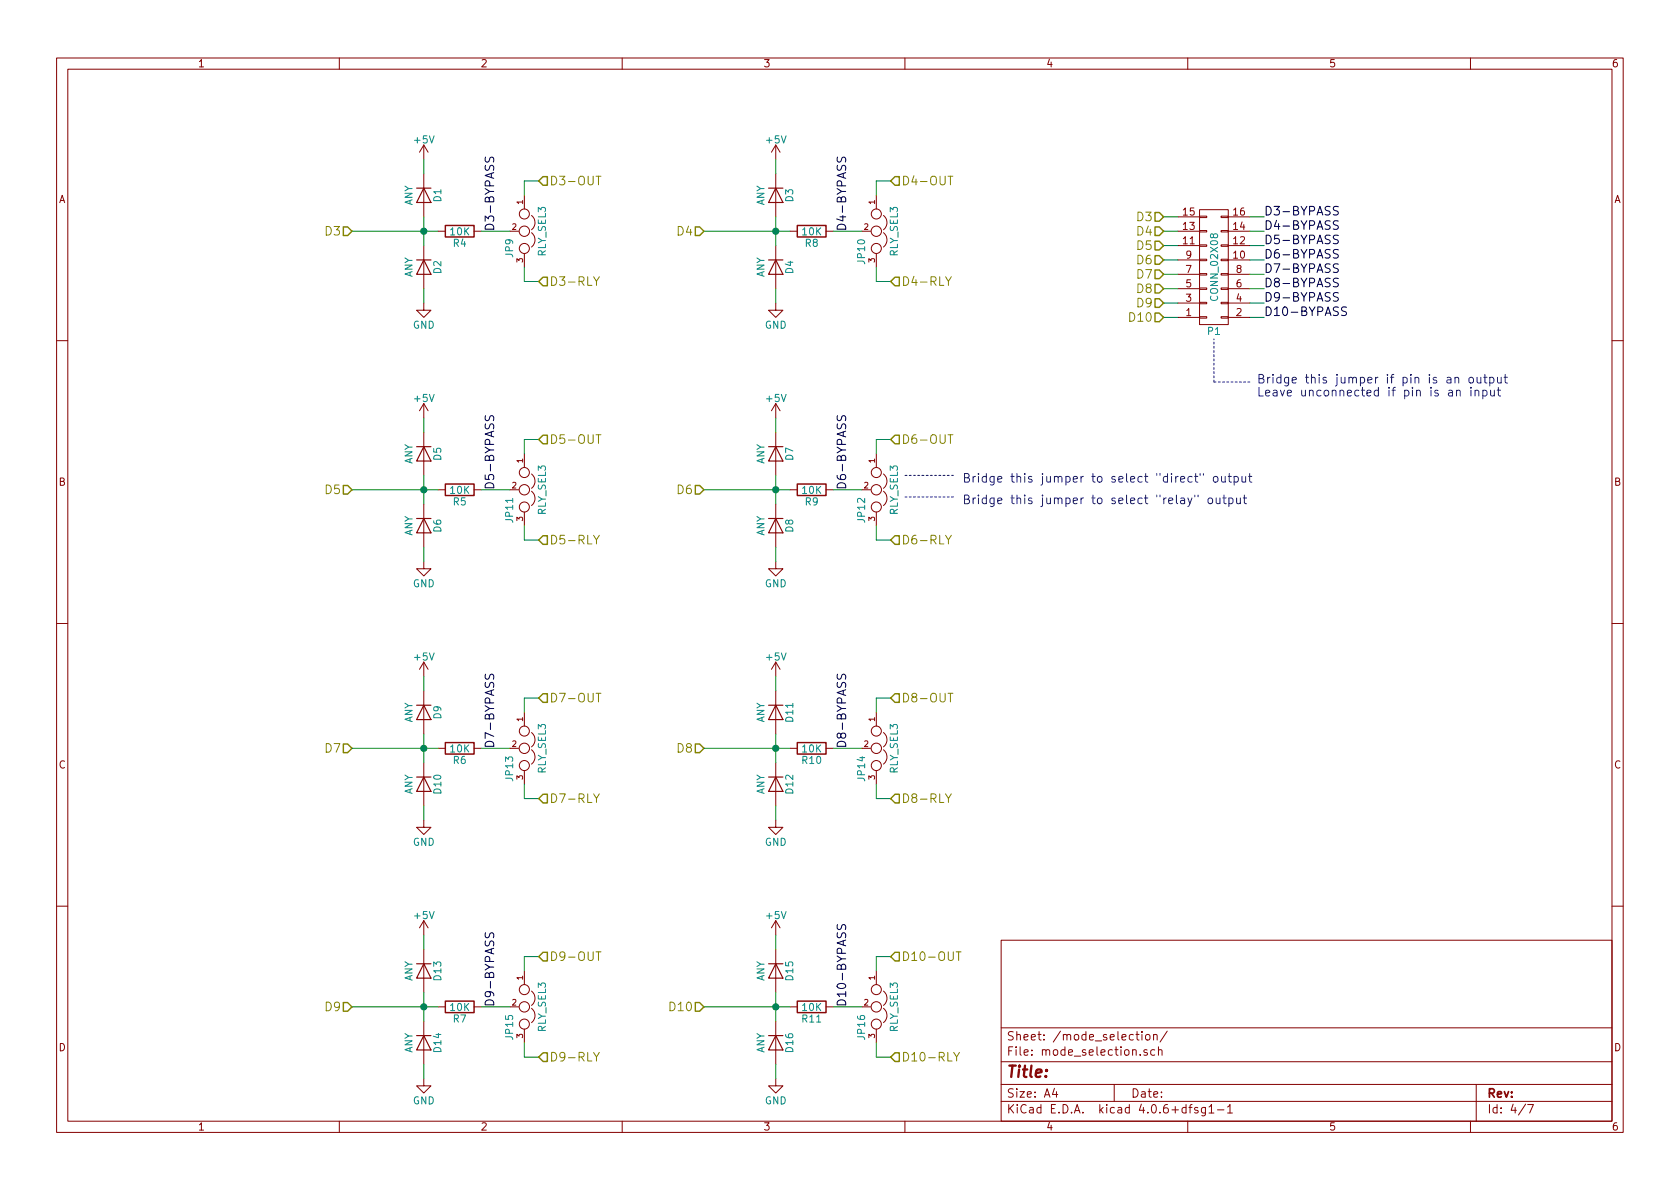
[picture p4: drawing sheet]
<svg xmlns="http://www.w3.org/2000/svg" width="297mm" height="210mm" viewBox="0 0 297 210" stroke-linecap="round" stroke-linejoin="round" font-family="sans-serif">
<g fill="none" stroke="#840000" stroke-width=".18">
<path d="M10 10.3h277v189.9h-277zM12 12.2h273v186.1h-273zM60 10.3v1.9M110 10.3v1.9M160 10.3v1.9M210 10.3v1.9M260 10.3v1.9M74.9 25.6v2.6M74.9 30.7v7.6M74.9 25.6l-.7 1.3M74.9 25.6l.8 1.3M92.7 34.5v2.5"/>
<path d="M94 38.1a1.62 1.62 0 0 1 0 2.5M137.2 25.6v2.6M137.2 30.7v7.6M137.2 25.6l-.8 1.3M137.2 25.6l.7 1.3M154.9 34.5v2.5M156.2 38.1a1.62 1.62 0 0 1 0 2.5M208.3 38.3h3.8M212.1 38.2h1.3v.3h-1.3zM212.1 37.1h5.1v20.3h-5.1zM215.9 38.2h1.3v.3h-1.3zM217.2 38.3h3.8"/>
<path d="M74.9 53.6v1.3h1.3l-1.3 1.2-1.2-1.2h1.2M74.9 43.4v7.6M77.5 40.9h1.2M83.8 40.9h1.3M92.7 44.8v2.4M94 41.1a1.62 1.62 0 0 1 0 2.6M137.2 53.6v1.3h1.2l-1.2 1.2-1.3-1.2h1.3M137.2 43.4v7.6M139.7 40.9h1.3M146 40.9h1.3M154.9 44.8v2.4M156.2 41.1a1.62 1.62 0 0 1 0 2.6"/>
<path d="M208.3 40.9h3.8M208.3 56.1h3.8M208.3 53.6h3.8M208.3 51h3.8M208.3 48.5h3.8M208.3 46h3.8M208.3 43.4h3.8M212.1 40.8h1.3v.2h-1.3zM212.1 43.3h1.3v.3h-1.3zM212.1 45.8h1.3v.3h-1.3zM212.1 48.4h1.3v.2h-1.3zM212.1 50.9h1.3v.3h-1.3z"/>
<path d="M212.1 53.5h1.3v.2h-1.3zM212.1 56h1.3v.3h-1.3zM215.9 40.8h1.3v.2h-1.3zM215.9 43.3h1.3v.3h-1.3zM215.9 45.8h1.3v.3h-1.3zM215.9 48.4h1.3v.2h-1.3zM215.9 50.9h1.3v.3h-1.3zM215.9 53.5h1.3v.2h-1.3zM215.9 56h1.3v.3h-1.3zM217.2 40.9h3.8M217.2 56.1h3.8M217.2 53.6h3.8"/>
<path d="M217.2 51h3.8M217.2 48.5h3.8M217.2 46h3.8M217.2 43.4h3.8M10 60.2h2M74.9 71.4v2.5M74.9 76.4v7.7M74.9 71.4l-.7 1.2M74.9 71.4l.8 1.2M137.2 71.4v2.5M137.2 76.4v7.7M137.2 71.4l-.8 1.2"/>
<path d="M137.2 71.4l.7 1.2M285 60.2h2M74.9 99.3v1.3h1.3l-1.3 1.2-1.2-1.2h1.2M74.9 89.1v7.7M77.5 86.6h1.2M83.8 86.6h1.3M92.7 80.3v2.4M92.7 90.5v2.5M94 83.8a1.62 1.62 0 0 1 0 2.6M94 86.9a1.62 1.62 0 0 1 0 2.5M137.2 99.3v1.3h1.2l-1.2 1.2-1.3-1.2h1.3M137.2 89.1v7.7"/>
<path d="M139.7 86.6h1.3M146 86.6h1.3M154.9 80.3v2.4M154.9 90.5v2.5M156.2 83.8a1.62 1.62 0 0 1 0 2.6M156.2 86.9a1.62 1.62 0 0 1 0 2.5M10 110.3h2M74.9 117.1v2.5M74.9 117.1l-.7 1.3M74.9 117.1l.8 1.3M137.2 117.1v2.5M137.2 117.1l-.8 1.3"/>
<path d="M137.2 117.1l.7 1.3M285 110.3h2M74.9 122.2v7.6M74.9 134.9v7.6M77.5 132.3h1.2M83.8 132.3h1.3M92.7 126v2.4M92.7 136.3v2.4M94 129.5a1.62 1.62 0 0 1 0 2.6M94 132.6a1.62 1.62 0 0 1 0 2.5M137.2 122.2v7.6M137.2 134.9v7.6"/>
<path d="M139.7 132.3h1.3M146 132.3h1.3M154.9 126v2.4M154.9 136.3v2.4M156.2 129.5a1.62 1.62 0 0 1 0 2.6M156.2 132.6a1.62 1.62 0 0 1 0 2.5M74.9 145v1.3h1.3l-1.3 1.3-1.2-1.3h1.2M137.2 145v1.3h1.2l-1.2 1.3-1.3-1.3h1.3M10 160.2h2M74.9 162.8v2.5M74.9 167.9v7.6M74.9 162.8l-.7 1.3"/>
<path d="M74.9 162.8l.8 1.3M77.5 178h1.2M83.8 178h1.3M92.7 171.7v2.4M94 175.3a1.62 1.62 0 0 1 0 2.5M94 178.3a1.62 1.62 0 0 1 0 2.5M137.2 162.8v2.5M137.2 167.9v7.6M137.2 162.8l-.8 1.3M137.2 162.8l.7 1.3M139.7 178h1.3M146 178h1.3"/>
<path d="M154.9 171.7v2.4M156.2 175.3a1.62 1.62 0 0 1 0 2.5M156.2 178.3a1.62 1.62 0 0 1 0 2.5M177 166.3h108v32h-108zM285 160.2h2M60 198.3v1.9M74.9 190.7v1.3h1.3l-1.3 1.3-1.2-1.3h1.2M74.9 180.6v7.6M92.7 182v2.4M110 198.3v1.9M137.2 190.7v1.3h1.2l-1.2 1.3-1.3-1.3h1.3M137.2 180.6v7.6"/>
<path d="M154.9 182v2.4M160 198.3v1.9M177 194.8h108M177 191.8h108M177 187.8h108M177 181.8h108M186.4 192.5l-.3 1h.9M186.8 193v1M197 191.8v3M200.8 182.9h.6M201 182.4v1.3l.4 .2M201.6 186.5v.1"/>
<path d="M201.9 182.4v.2M201.9 182.9v1M202.6 183.1l.2-.2 .5 .2v.5l-.1 .2-.4 .1-.2-.1zM202.8 185.7a.37 .37 0 0 0-.6 .1l.1 .2 .5 .2 .1 .1-.2 .3-.5-.1M204 183.1l.2-.2 .3 .1 .1 .9M204 182.9v1M204.2 185.7l-.5-.1-.2 .3v.6l.2 .1 .5-.1M204.8 185.7l.2-.1 .4 .1 .1 .9M204.8 185.1v1.5M206.4 182.3l-1.3 2M210 198.3v1.9M210.2 195.8h.6"/>
<path d="M210.8 195.3l-.4 .2v1.3M211.8 195.9a.37 .37 0 0 0-.6 .1l.1 .3 .5 .1 .1 .1-.3 .3-.4-.1M213.1 195.8v1.4l-.2 .1h-.4M213.1 195.9l-.4-.1-.3 .3 .1 .6 .2 .1 .4-.1M213.8 195.8l.4-.5v1.5M213.8 196.8h.8M215.3 196.3h1.1M217 195.8l.5-.5v1.5M217 196.8h.9M260 198.3v1.9M261 191.8v6.5M269.7 195.2l-1.2 2"/>
<path d="M270.1 195.3h1l-.6 1.5"/>
<circle cx="92.7" cy="37.8" r=".89"/>
<circle cx="154.9" cy="37.8" r=".89"/>
<circle cx="92.7" cy="40.9" r=".91"/>
<circle cx="92.7" cy="43.9" r=".89"/>
<circle cx="154.9" cy="40.9" r=".91"/>
<circle cx="154.9" cy="43.9" r=".89"/>
<circle cx="92.7" cy="86.6" r=".91"/>
<circle cx="92.7" cy="89.7" r=".89"/>
<circle cx="92.7" cy="83.6" r=".89"/>
<circle cx="154.9" cy="86.6" r=".91"/>
<circle cx="154.9" cy="83.6" r=".89"/>
<circle cx="154.9" cy="89.7" r=".89"/>
<circle cx="92.7" cy="132.3" r=".91"/>
<circle cx="92.7" cy="129.3" r=".89"/>
<circle cx="92.7" cy="135.4" r=".89"/>
<circle cx="154.9" cy="132.3" r=".91"/>
<circle cx="154.9" cy="129.3" r=".89"/>
<circle cx="154.9" cy="135.4" r=".89"/>
<circle cx="92.7" cy="178" r=".91"/>
<circle cx="92.7" cy="175" r=".89"/>
<circle cx="154.9" cy="178" r=".91"/>
<circle cx="154.9" cy="175" r=".89"/>
<circle cx="92.7" cy="181.1" r=".89"/>
<circle cx="154.9" cy="181.1" r=".89"/>
</g>
<g fill="none" stroke="#848400" stroke-width=".25">
<path d="M96 31.2h.8v1.6h-.8l-.8-.8zM158.2 31.2h.8v1.6h-.8l-.7-.8zM204.2 37.6h.8l.7 .7-.7 .8h-.8zM60.7 40.1h.8l.7 .8-.7 .8h-.8zM96 49h.8v1.5h-.8l-.8-.7zM122.9 40.1h.8l.8 .8-.8 .8h-.8zM158.2 49h.8v1.5h-.8l-.7-.7zM204.2 40.1h.8l.7 .8-.7 .8h-.8zM204.2 42.7h.8l.7 .7-.7 .8h-.8zM204.2 45.2h.8l.7 .8-.7 .7h-.8zM204.2 47.7h.8l.7 .8-.7 .8h-.8zM204.2 50.3h.8l.7 .7-.7 .8h-.8z"/>
<path d="M204.2 52.8h.8l.7 .8-.7 .8h-.8zM204.2 55.4h.8l.7 .7-.7 .8h-.8zM95.2 77.7l.8-.7h.8v1.5h-.8zM157.5 77.7l.7-.7h.8v1.5h-.8zM60.7 85.8h.8l.7 .8-.7 .8h-.8zM96 94.7h.8v1.6h-.8l-.8-.8zM122.9 85.8h.8l.8 .8-.8 .8h-.8zM157.5 95.5l.7-.8h.8v1.6h-.8zM60.7 131.6h.8l.7 .7-.7 .8h-.8zM96 122.7h.8v1.5h-.8l-.8-.8zM122.9 131.6h.8l.8 .7-.8 .8h-.8zM158.2 122.7h.8v1.5h-.8l-.7-.8z"/>
<path d="M95.2 141.2l.8-.7h.8v1.5h-.8zM158.2 140.5h.8v1.5h-.8l-.7-.8zM60.7 177.3h.8l.7 .7-.7 .8h-.8zM96 168.4h.8v1.5h-.8l-.8-.7zM122.9 177.3h.8l.8 .7-.8 .8h-.8zM158.2 168.4h.8v1.5h-.8l-.7-.7zM96 186.2h.8v1.5h-.8l-.8-.8zM158.2 186.2h.8v1.5h-.8l-.7-.8z"/>
</g>
<path d="M78.7 39.9h5.1v2h-5.1zM141 39.9h5v2h-5zM78.7 85.6h5.1v2h-5.1zM141 85.6h5v2h-5zM78.7 131.3h5.1v2h-5.1zM141 131.3h5v2h-5zM78.7 177h5.1v2.1h-5.1zM141 177h5v2.1h-5z" fill="none" stroke="#840000" stroke-width=".25"/>
<g fill="none" stroke="#840000" stroke-width=".2">
<path d="M73.7 33.3h2.5M74.9 33.3l1.3 2.5h-2.5zM135.9 33.3h2.5M137.2 33.3l1.2 2.5h-2.5zM73.7 46h2.5M74.9 46l1.3 2.5h-2.5zM135.9 46h2.5M137.2 46l1.2 2.5h-2.5zM73.7 79h2.5M74.9 79l1.3 2.5h-2.5zM135.9 79h2.5M137.2 79l1.2 2.5h-2.5z"/>
<path d="M73.7 91.7h2.5M74.9 91.7l1.3 2.5h-2.5zM135.9 91.7h2.5M137.2 91.7l1.2 2.5h-2.5zM73.7 124.7h2.5M73.7 137.4h2.5M74.9 124.7l1.3 2.5h-2.5zM74.9 137.4l1.3 2.5h-2.5zM135.9 124.7h2.5M135.9 137.4h2.5M137.2 124.7l1.2 2.5h-2.5zM137.2 137.4l1.2 2.5h-2.5z"/>
<path d="M73.7 170.4h2.5M74.9 170.4l1.3 2.6h-2.5zM135.9 170.4h2.5M137.2 170.4l1.2 2.6h-2.5zM73.7 183.1h2.5M74.9 183.1l1.3 2.6h-2.5zM135.9 183.1h2.5M137.2 183.1l1.2 2.6h-2.5z"/>
</g>
<g fill="none" stroke="#008400" stroke-width=".18">
<path d="M74.9 28.2v2.5M74.9 38.3v5.1M95.2 32h-2.5v2.5M137.2 28.2v2.5M137.2 38.3v5.1M157.5 32h-2.6v2.5M205.7 38.3h2.6M221 38.3h2.5M62.2 40.9h15.3M74.9 51v2.6M85.1 40.9h5.1M92.7 47.2v2.6h2.5"/>
<path d="M124.5 40.9h15.2M137.2 51v2.6M147.3 40.9h5.1M154.9 47.2v2.6h2.6M205.7 40.9h2.6M205.7 43.4h2.6M205.7 46h2.6M205.7 48.5h2.6M205.7 51h2.6M205.7 53.6h2.6M205.7 56.1h2.6M221 40.9h2.5"/>
<path d="M221 43.4h2.5M221 46h2.5M221 48.5h2.5M221 51h2.5M221 53.6h2.5M221 56.1h2.5M74.9 73.9v2.5M95.2 77.7h-2.5v2.6M137.2 73.9v2.5M157.5 77.7h-2.6v2.6M62.2 86.6h15.3M74.9 84.1v5"/>
<path d="M74.9 96.8v2.5M85.1 86.6h5.1M92.7 93v2.5h2.5M124.5 86.6h15.2M137.2 84.1v5M137.2 96.8v2.5M147.3 86.6h5.1M154.9 93v2.5h2.6M74.9 119.6v2.6M137.2 119.6v2.6M62.2 132.3h15.3M74.9 129.8v5.1"/>
<path d="M85.1 132.3h5.1M92.7 138.7v2.5h2.5M95.2 123.4h-2.5v2.6M124.5 132.3h15.2M137.2 129.8v5.1M147.3 132.3h5.1M154.9 138.7v2.5h2.6M157.5 123.4h-2.6v2.6M74.9 142.5v2.5M137.2 142.5v2.5M62.2 178h15.3M74.9 165.3v2.6"/>
<path d="M74.9 175.5v5.1M85.1 178h5.1M95.2 169.2h-2.5v2.5M124.5 178h15.2M137.2 165.3v2.6M137.2 175.5v5.1M147.3 178h5.1M157.5 169.2h-2.6v2.5M74.9 188.2v2.5M92.7 184.4v2.5h2.5M137.2 188.2v2.5M154.9 184.4v2.5h2.6"/>
</g>
<g fill="#008400" stroke="#008400" stroke-width=".25">
<circle cx="74.9" cy="40.9" r=".51"/>
<circle cx="137.2" cy="40.9" r=".51"/>
<circle cx="74.9" cy="86.6" r=".51"/>
<circle cx="137.2" cy="86.6" r=".51"/>
<circle cx="74.9" cy="132.3" r=".51"/>
<circle cx="137.2" cy="132.3" r=".51"/>
<circle cx="74.9" cy="178" r=".51"/>
<circle cx="137.2" cy="178" r=".51"/>
</g>
<g fill="none" stroke="#848400" stroke-width=".18">
<path d="M105.4 31.2h.8M105.8 31.2v1.5M167.6 31.2h.9M168 31.2v1.5M105 48.9l.5 .9 .5-.9M105.5 49.8v.7M167.2 48.9l.5 .9 .5-.9M167.7 49.8v.7M105.4 76.9h.8M105.8 76.9v1.5M167.6 76.9h.9M168 76.9v1.5"/>
<path d="M105 94.7l.5 .8 .5-.8M105.5 95.5v.7M167.2 94.7l.5 .8 .5-.8M167.7 95.5v.7M105.4 122.6h.8M105.8 122.6v1.5M167.6 122.6h.9M168 122.6v1.5M105 140.4l.5 .8 .5-.8M105.5 141.2v.7M167.2 140.4l.5 .8 .5-.8M167.7 141.2v.7"/>
<path d="M105.4 168.3h.8M105.8 168.3v1.5M169.1 168.3h.8M169.5 168.3v1.5M105 186.1l.5 .8 .5-.8M105.5 186.9v.7M168.6 186.1l.5 .8 .5-.8M169.1 186.9v.7"/>
</g>
<g fill="none" stroke="#000" stroke-width=".18">
<path d="M85.9 27.8a.62 .62 0 0 0 0 .8h.5l.3-.7h.4a.62 .62 0 0 1 .1 .8M148.1 27.8a.62 .62 0 0 0 .1 .8h.4l.3-.7h.5a.62 .62 0 0 1 .1 .8M236.6 36.6a.62 .62 0 0 0-.8 0v.5l.8 .3v.5a.62 .62 0 0 1-.9 0M236.6 39.1a.62 .62 0 0 0-.8 .1v.4l.8 .4v.4a.62 .62 0 0 1-.9 .1M236.6 41.7a.62 .62 0 0 0-.8 0v.5l.8 .3v.4a.62 .62 0 0 1-.9 .1M236.6 44.2a.62 .62 0 0 0-.8 .1v.4l.8 .4v.4a.62 .62 0 0 1-.9 .1M236.6 46.7a.62 .62 0 0 0-.8 .1v.4l.8 .4v.4a.62 .62 0 0 1-.9 .1M236.6 49.3a.62 .62 0 0 0-.8 0v.5l.8 .3v.5a.62 .62 0 0 1-.9 0M236.6 51.8a.62 .62 0 0 0-.8 .1v.4l.8 .4v.4a.62 .62 0 0 1-.9 .1M238.1 54.4a.62 .62 0 0 0-.8 0v.5l.7 .3v.4a.62 .62 0 0 1-.8 .1M85.9 73.5a.62 .62 0 0 0 0 .8h.5l.3-.7h.4a.62 .62 0 0 1 .1 .8M148.1 73.5a.62 .62 0 0 0 .1 .8h.4l.3-.7h.5a.62 .62 0 0 1 .1 .8"/>
<path d="M85.9 119.2a.62 .62 0 0 0 0 .8h.5l.3-.7h.4a.62 .62 0 0 1 .1 .8M148.1 119.2a.62 .62 0 0 0 .1 .8h.4l.3-.7h.5a.62 .62 0 0 1 .1 .8M85.9 164.9a.62 .62 0 0 0 0 .9h.5l.3-.8h.4a.62 .62 0 0 1 .1 .8M148.1 163.5a.62 .62 0 0 0 .1 .8h.4l.3-.7h.5a.62 .62 0 0 1 .1 .8"/>
</g>
<g fill="none" stroke="#0000c2" stroke-width=".18">
<path d="M256.2 69.1h.5l.1 .9M256.8 69.4h-.5a.3 .3 0 0 0-.2 .3 .3 .3 0 0 0 .2 .3l.5-.1M257.3 66.9v-.1a.36 .36 0 0 1 .6 .1v.8M257.3 66.7v1M257.5 69.2l.1-.1a.36 .36 0 0 1 .6 .1v.8M257.5 69v1M259.9 66.8l.3-.1 .3 .3v.5l-.3 .2h-.3l-.2-.2v-.5zM260.1 68.5v.2M260.1 69v1M260.8 69.2l.1-.1a.36 .36 0 0 1 .6 .1v.8M260.8 69v1M261.2 66.7v.8a.38 .38 0 0 0 .6 .1"/>
<path d="M261.8 66.7v1M262.2 69.1a.48 .48 0 0 1 .6 .1v.7a.48 .48 0 0 1-.6 0M262.2 69v1.5M262.3 66.7h.6M262.5 66.2v1.3l.4 .2M263.4 66.8a.48 .48 0 0 1 .7 .1v.7a.48 .48 0 0 1-.7 .1M263.4 66.7v1.5M263.6 69v.8a.38 .38 0 0 0 .6 .1M264.2 69v1M264.7 69h.6M264.8 66.7v.8a.38 .38 0 0 0 .6 .1M264.9 68.5v1.3l.4 .2"/>
<path d="M265.4 66.7v1M265.9 66.7h.6M266.1 66.2v1.3l.4 .2M210 88.1l.4 1M210.7 88.1l-.5 1.3-.2 .2M210.8 84.3a.48 .48 0 0 0-.7 .1v.7a.48 .48 0 0 0 .7 .1M211.2 84.2h.6M211.3 87.5v.4M211.4 83.7v1.4l.4 .2M211.8 87.5v.4M212.2 83.7v.3M212.8 83.7v.3"/>
<path d="M213.7 88.2l.2-.1 .4 .1 .1 .6-.2 .2-.3 .1-.2-.2zM214.6 84.4l.2-.2 .5 .2v.6l-.1 .2-.4 .1-.2-.2zM215 88.1v.8a.38 .38 0 0 0 .7 0M215.7 88.1v1M216 84.2v.9a.38 .38 0 0 0 .6 0M216.2 88.1h.6M216.4 87.5v1.4l.4 .2M216.6 84.2v1.1M217.1 84.2h.6M217.3 88.1a.48 .48 0 0 1 .6 .1v.7a.48 .48 0 0 1-.6 .1M217.3 88.1v1.5M217.3 83.7v1.4l.4 .2"/>
<path d="M218.2 84.3a.48 .48 0 0 1 .7 .1v.7a.48 .48 0 0 1-.7 .1M218.2 84.2v1.6M218.6 88.1v.8a.38 .38 0 0 0 .7 0M219.3 88.1v1M219.6 84.2v.9a.38 .38 0 0 0 .6 0M219.8 88.1h.6M220 87.5v1.4l.4 .2M220.2 84.2v1.1M220.8 84.2h.5M221 83.7v1.4l.3 .2"/>
</g>
<path d="M214.6 67.6v-7.7M221 67.6h-6.4M160 84.1h8.9M160 87.9h8.9" fill="none" stroke="#0000c2" stroke-width=".18" stroke-dasharray=".3 .4"/>
<text font-size="2.8" fill="#840000" x="178" y="190.5">Title:</text>
<g font-size="2.1" fill="#848400">
<text x="97.2" y="32.8">D3-OUT</text>
<text x="159.4" y="32.8">D4-OUT</text>
<text x="57.6" y="41.7">D3</text>
<text x="119.8" y="41.7">D4</text>
<text x="201.1" y="39.1">D3</text>
<text x="201.1" y="41.7">D4</text>
<text x="201.1" y="44.2">D5</text>
<text x="201.1" y="46.7">D6</text>
<text x="97.2" y="50.5">D3-RLY</text>
<text x="159.4" y="50.5">D4-RLY</text>
<text x="201.1" y="49.3">D7</text>
<text x="201.1" y="51.8">D8</text>
<text x="199.9" y="56.9">D10</text>
<text x="201.1" y="54.4">D9</text>
<text x="97.2" y="78.5">D5-OUT</text>
<text x="159.4" y="78.5">D6-OUT</text>
<text x="57.6" y="87.4">D5</text>
<text x="119.8" y="87.4">D6</text>
<text x="97.2" y="96.3">D5-RLY</text>
<text x="159.4" y="96.3">D6-RLY</text>
<text x="97.2" y="124.2">D7-OUT</text>
<text x="159.4" y="124.2">D8-OUT</text>
<text x="57.6" y="133.1">D7</text>
<text x="119.8" y="133.1">D8</text>
<text x="97.2" y="142">D7-RLY</text>
<text x="159.4" y="142">D8-RLY</text>
<text x="97.2" y="169.9">D9-OUT</text>
<text x="159.4" y="169.9">D10-OUT</text>
<text x="57.6" y="178.8">D9</text>
<text x="118.6" y="178.8">D10</text>
<text x="97.2" y="187.7">D9-RLY</text>
<text x="159.4" y="187.7">D10-RLY</text>
</g>
<g font-size="2.1">
<text x="87.4" y="40.9" transform="rotate(-90 87.4 40.9)">D3-BYPASS</text>
<text x="149.6" y="40.9" transform="rotate(-90 149.6 40.9)">D4-BYPASS</text>
<text x="223.5" y="38.1">D3-BYPASS</text>
<text x="223.5" y="40.6">D4-BYPASS</text>
<text x="223.5" y="43.2">D5-BYPASS</text>
<text x="223.5" y="45.7">D6-BYPASS</text>
<text x="223.5" y="48.3">D7-BYPASS</text>
<text x="223.5" y="50.8">D8-BYPASS</text>
<text x="223.5" y="53.3">D9-BYPASS</text>
<text x="223.5" y="55.9">D10-BYPASS</text>
<text x="87.4" y="86.6" transform="rotate(-90 87.4 86.6)">D5-BYPASS</text>
<text x="149.6" y="86.6" transform="rotate(-90 149.6 86.6)">D6-BYPASS</text>
<text x="87.4" y="132.3" transform="rotate(-90 87.4 132.3)">D7-BYPASS</text>
<text x="149.6" y="132.3" transform="rotate(-90 149.6 132.3)">D8-BYPASS</text>
<text x="87.4" y="178" transform="rotate(-90 87.4 178)">D9-BYPASS</text>
<text x="149.6" y="178" transform="rotate(-90 149.6 178)">D10-BYPASS</text>
</g>
<g font-size="2.1" fill="#0000c2">
<text x="222.2" y="67.8">Bridge this jumper if pin is an output</text>
<text x="222.2" y="70.1">Leave unconnected if pin is an input</text>
<text x="170.2" y="85.3">Bridge this jumper to select &quot;direct&quot; output</text>
<text x="170.2" y="89.1">Bridge this jumper to select &quot;relay&quot; output</text>
</g>
<g font-size="2.1" fill="#840000">
<text x="178" y="184">Sheet: /mode_selection/</text>
<text x="178" y="186.7">File: mode_selection.sch</text>
<text x="178" y="196.9">KiCad E.D.A. kicad 4.0.6+dfsg1-1</text>
<text x="178" y="194.1">Size: A4</text>
<text x="200" y="194.1">Date:</text>
<text x="263" y="194.1">Rev:</text>
<text x="263" y="196.9">Id: 4/7</text>
</g>
<g font-size="1.8" fill="#840000">
<text x="35" y="11.9">1</text>
<text x="85" y="11.9">2</text>
<text x="135" y="11.9">3</text>
<text x="185" y="11.9">4</text>
<text x="235" y="11.9">5</text>
<text x="285" y="11.9">6</text>
<text x="10.4" y="35.9">A</text>
<text x="285.4" y="35.9">A</text>
<text x="209.2" y="40.6">13</text>
<text x="209.2" y="38.1">15</text>
<text x="218.1" y="40.6">14</text>
<text x="218.1" y="38.1">16</text>
<text x="209.2" y="43.2">11</text>
<text x="209.7" y="45.7">9</text>
<text x="218.1" y="45.7">10</text>
<text x="218.1" y="43.2">12</text>
<text x="209.7" y="53.3">3</text>
<text x="209.7" y="50.8">5</text>
<text x="209.7" y="48.3">7</text>
<text x="218.6" y="53.3">4</text>
<text x="218.6" y="50.8">6</text>
<text x="218.6" y="48.3">8</text>
<text x="209.7" y="55.9">1</text>
<text x="218.6" y="55.9">2</text>
<text x="10.4" y="85.9">B</text>
<text x="285.4" y="85.9">B</text>
<text x="10.4" y="135.9">C</text>
<text x="285.4" y="135.9">C</text>
<text x="10.4" y="185.9">D</text>
<text x="285.4" y="185.9">D</text>
<text x="35" y="199.9">1</text>
<text x="85" y="199.9">2</text>
<text x="135" y="199.9">3</text>
<text x="185" y="199.9">4</text>
<text x="235" y="199.9">5</text>
<text x="285" y="199.9">6</text>
</g>
<g font-size="1.8" fill="#008484">
<text x="73.3" y="25.3">+5V</text>
<text x="135.6" y="25.3">+5V</text>
<text x="78" y="35.7" transform="rotate(-90 78 35.7)">D1</text>
<text x="140.2" y="35.7" transform="rotate(-90 140.2 35.7)">D3</text>
<text x="72.9" y="36.4" transform="rotate(-90 72.9 36.4)">ANY</text>
<text x="79.7" y="41.6">10K</text>
<text x="135.2" y="36.4" transform="rotate(-90 135.2 36.4)">ANY</text>
<text x="141.9" y="41.6">10K</text>
<text x="80.2" y="43.6">R4</text>
<text x="90.7" y="45.5" transform="rotate(-90 90.7 45.5)">JP9</text>
<text x="96.5" y="45.4" transform="rotate(-90 96.5 45.4)">RLY_SEL3</text>
<text x="142.4" y="43.6">R8</text>
<text x="152.9" y="46.6" transform="rotate(-90 152.9 46.6)">JP10</text>
<text x="158.7" y="45.4" transform="rotate(-90 158.7 45.4)">RLY_SEL3</text>
<text x="72.9" y="49.1" transform="rotate(-90 72.9 49.1)">ANY</text>
<text x="78" y="48.4" transform="rotate(-90 78 48.4)">D2</text>
<text x="135.2" y="49.1" transform="rotate(-90 135.2 49.1)">ANY</text>
<text x="140.2" y="48.4" transform="rotate(-90 140.2 48.4)">D4</text>
<text x="215.3" y="52.9" transform="rotate(-90 215.3 52.9)">CONN_02X08</text>
<text x="73" y="58.1">GND</text>
<text x="135.2" y="58.1">GND</text>
<text x="213.6" y="59.2">P1</text>
<text x="73.3" y="71.1">+5V</text>
<text x="135.6" y="71.1">+5V</text>
<text x="72.9" y="82.1" transform="rotate(-90 72.9 82.1)">ANY</text>
<text x="78" y="81.4" transform="rotate(-90 78 81.4)">D5</text>
<text x="135.2" y="82.1" transform="rotate(-90 135.2 82.1)">ANY</text>
<text x="140.2" y="81.4" transform="rotate(-90 140.2 81.4)">D7</text>
<text x="79.7" y="87.3">10K</text>
<text x="80.2" y="89.4">R5</text>
<text x="141.9" y="87.3">10K</text>
<text x="142.4" y="89.4">R9</text>
<text x="72.9" y="94.8" transform="rotate(-90 72.9 94.8)">ANY</text>
<text x="78" y="94.1" transform="rotate(-90 78 94.1)">D6</text>
<text x="90.7" y="92.3" transform="rotate(-90 90.7 92.3)">JP11</text>
<text x="96.5" y="91.1" transform="rotate(-90 96.5 91.1)">RLY_SEL3</text>
<text x="135.2" y="94.8" transform="rotate(-90 135.2 94.8)">ANY</text>
<text x="140.2" y="94.1" transform="rotate(-90 140.2 94.1)">D8</text>
<text x="152.9" y="92.3" transform="rotate(-90 152.9 92.3)">JP12</text>
<text x="158.7" y="91.1" transform="rotate(-90 158.7 91.1)">RLY_SEL3</text>
<text x="73" y="103.8">GND</text>
<text x="135.2" y="103.8">GND</text>
<text x="73.3" y="116.8">+5V</text>
<text x="135.6" y="116.8">+5V</text>
<text x="72.9" y="127.8" transform="rotate(-90 72.9 127.8)">ANY</text>
<text x="78" y="127.1" transform="rotate(-90 78 127.1)">D9</text>
<text x="135.2" y="127.8" transform="rotate(-90 135.2 127.8)">ANY</text>
<text x="140.2" y="127.6" transform="rotate(-90 140.2 127.6)">D11</text>
<text x="79.7" y="133">10K</text>
<text x="80.2" y="135.1">R6</text>
<text x="90.7" y="138" transform="rotate(-90 90.7 138)">JP13</text>
<text x="96.5" y="136.8" transform="rotate(-90 96.5 136.8)">RLY_SEL3</text>
<text x="141.9" y="135.1">R10</text>
<text x="141.9" y="133">10K</text>
<text x="152.9" y="138" transform="rotate(-90 152.9 138)">JP14</text>
<text x="158.7" y="136.8" transform="rotate(-90 158.7 136.8)">RLY_SEL3</text>
<text x="72.9" y="140.5" transform="rotate(-90 72.9 140.5)">ANY</text>
<text x="78" y="140.3" transform="rotate(-90 78 140.3)">D10</text>
<text x="135.2" y="140.5" transform="rotate(-90 135.2 140.5)">ANY</text>
<text x="140.2" y="140.3" transform="rotate(-90 140.2 140.3)">D12</text>
<text x="73" y="149.5">GND</text>
<text x="135.2" y="149.5">GND</text>
<text x="73.3" y="162.5">+5V</text>
<text x="135.6" y="162.5">+5V</text>
<text x="72.9" y="173.6" transform="rotate(-90 72.9 173.6)">ANY</text>
<text x="78" y="173.3" transform="rotate(-90 78 173.3)">D13</text>
<text x="135.2" y="173.6" transform="rotate(-90 135.2 173.6)">ANY</text>
<text x="140.2" y="173.3" transform="rotate(-90 140.2 173.3)">D15</text>
<text x="79.7" y="178.8">10K</text>
<text x="141.9" y="178.8">10K</text>
<text x="80.2" y="180.8">R7</text>
<text x="90.7" y="183.7" transform="rotate(-90 90.7 183.7)">JP15</text>
<text x="96.5" y="182.5" transform="rotate(-90 96.5 182.5)">RLY_SEL3</text>
<text x="141.9" y="180.8">R11</text>
<text x="152.9" y="183.7" transform="rotate(-90 152.9 183.7)">JP16</text>
<text x="158.7" y="182.5" transform="rotate(-90 158.7 182.5)">RLY_SEL3</text>
<text x="72.9" y="186.3" transform="rotate(-90 72.9 186.3)">ANY</text>
<text x="78" y="186" transform="rotate(-90 78 186)">D14</text>
<text x="135.2" y="186.3" transform="rotate(-90 135.2 186.3)">ANY</text>
<text x="140.2" y="186" transform="rotate(-90 140.2 186)">D16</text>
<text x="73" y="195.3">GND</text>
<text x="135.2" y="195.3">GND</text>
</g>
<g font-size="1.4" fill="#840000">
<text x="90.6" y="40.6">2</text>
<text x="92.5" y="36.1" transform="rotate(-90 92.5 36.1)">1</text>
<text x="152.8" y="40.6">2</text>
<text x="154.7" y="36.1" transform="rotate(-90 154.7 36.1)">1</text>
<text x="92.5" y="46.4" transform="rotate(-90 92.5 46.4)">3</text>
<text x="154.7" y="46.4" transform="rotate(-90 154.7 46.4)">3</text>
<text x="92.5" y="81.8" transform="rotate(-90 92.5 81.8)">1</text>
<text x="154.7" y="81.8" transform="rotate(-90 154.7 81.8)">1</text>
<text x="90.6" y="86.4">2</text>
<text x="152.8" y="86.4">2</text>
<text x="92.5" y="92.1" transform="rotate(-90 92.5 92.1)">3</text>
<text x="154.7" y="92.1" transform="rotate(-90 154.7 92.1)">3</text>
<text x="92.5" y="127.6" transform="rotate(-90 92.5 127.6)">1</text>
<text x="154.7" y="127.6" transform="rotate(-90 154.7 127.6)">1</text>
<text x="90.6" y="132.1">2</text>
<text x="92.5" y="137.8" transform="rotate(-90 92.5 137.8)">3</text>
<text x="152.8" y="132.1">2</text>
<text x="154.7" y="137.8" transform="rotate(-90 154.7 137.8)">3</text>
<text x="92.5" y="173.3" transform="rotate(-90 92.5 173.3)">1</text>
<text x="154.7" y="173.3" transform="rotate(-90 154.7 173.3)">1</text>
<text x="90.6" y="177.8">2</text>
<text x="152.8" y="177.8">2</text>
<text x="92.5" y="183.6" transform="rotate(-90 92.5 183.6)">3</text>
<text x="154.7" y="183.6" transform="rotate(-90 154.7 183.6)">3</text>
</g>
</svg>
